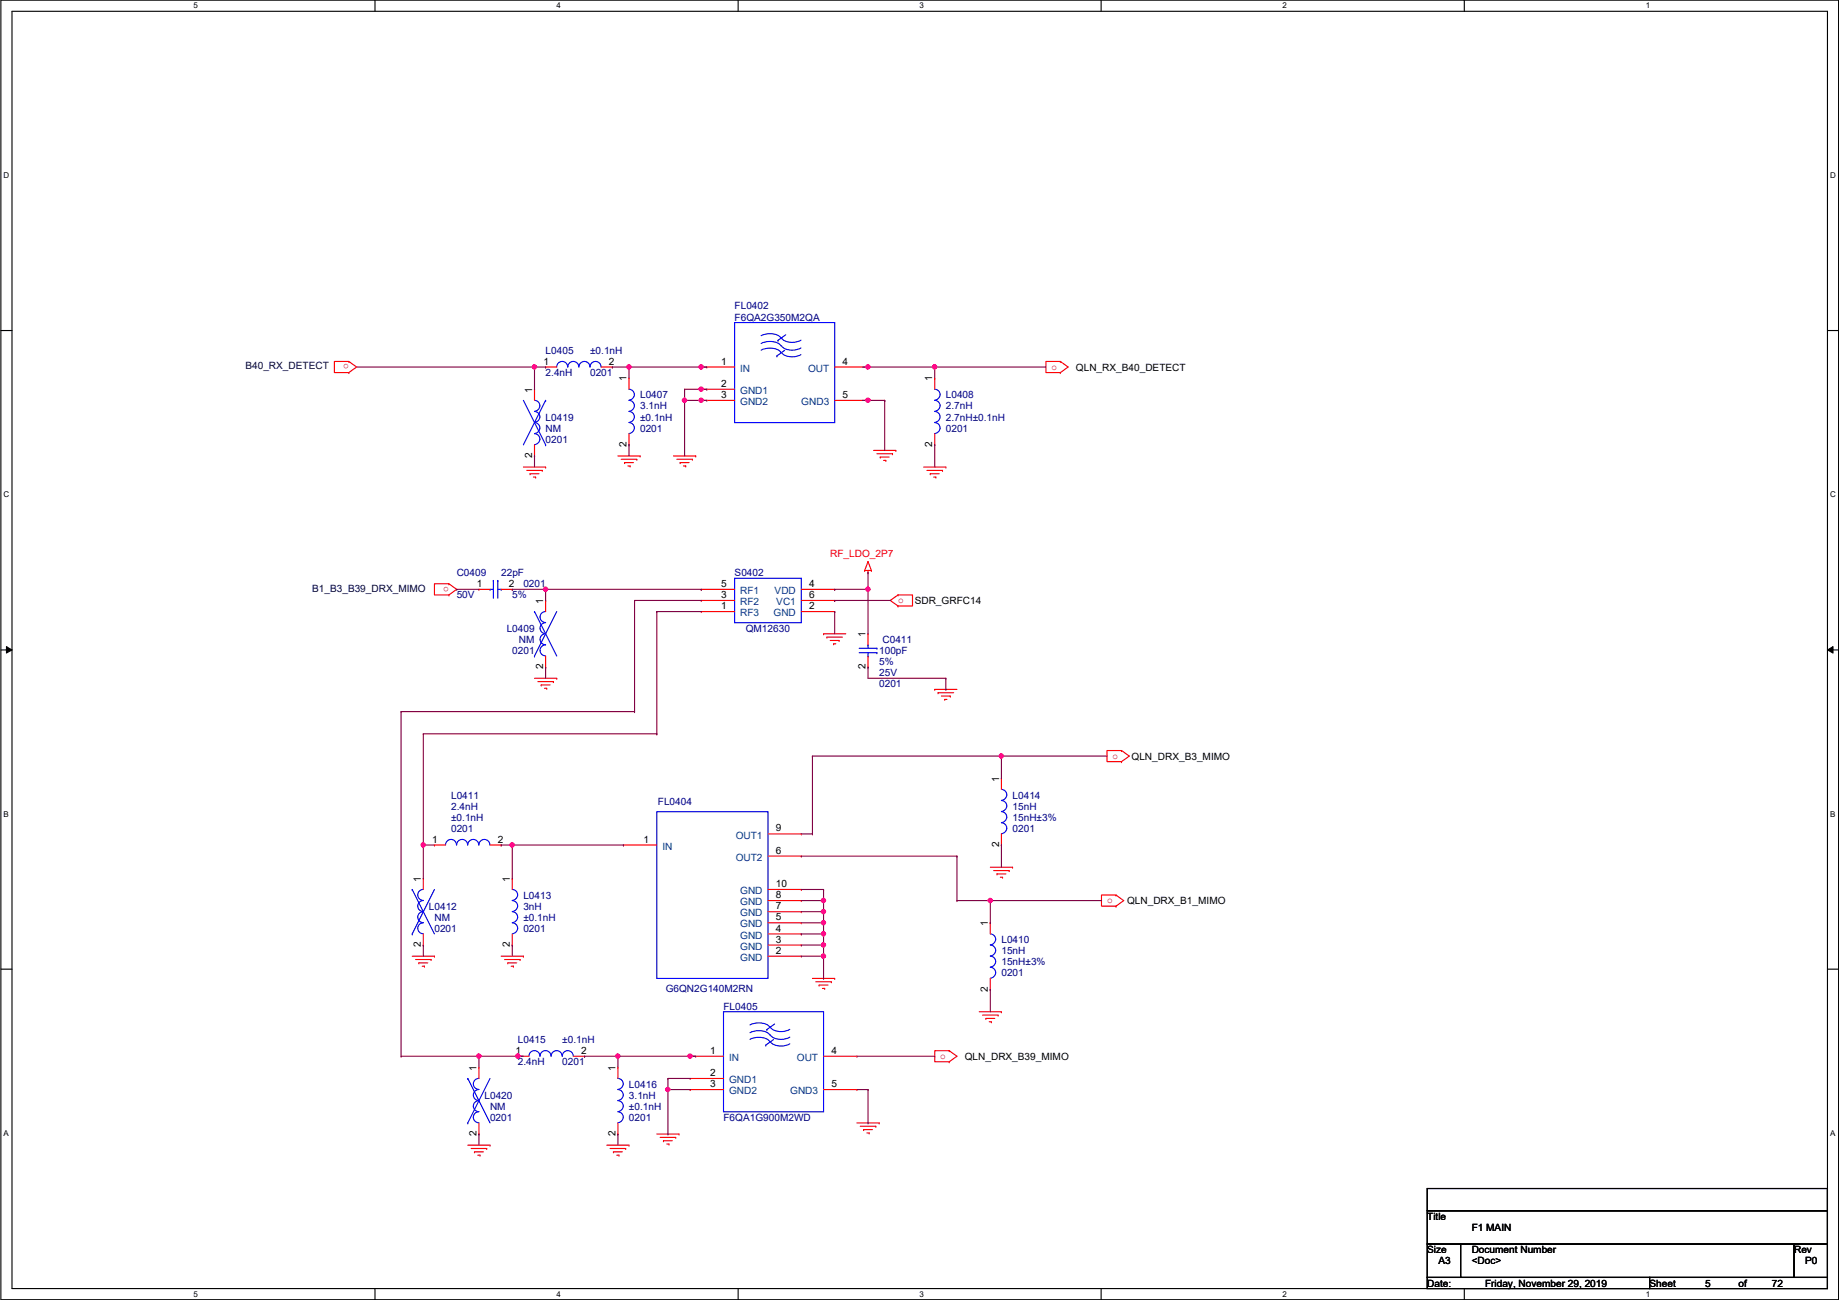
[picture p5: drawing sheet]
<svg xmlns="http://www.w3.org/2000/svg" width="420mm" height="297mm" viewBox="0 0 420 297" stroke-linecap="round" stroke-linejoin="round" font-family="sans-serif">
<path d="M.2 0h419.9v297h-419.9zM2.7 2.6h414.8v291.8h-414.8z" fill="none" stroke="#000" stroke-width=".25"/>
<g fill="#fff">
<path d="M44.2 .3h1v2h-1z"/>
<path d="M44.2 294.7h1v2h-1z"/>
</g>
<path d="M85.7 0v2.6M85.7 294.4v2.6" fill="none" stroke="#000" stroke-width=".25"/>
<g fill="#fff">
<path d="M127.1 .3h1v2h-1z"/>
<path d="M127.1 294.7h1v2h-1z"/>
</g>
<path d="M168.6 0v2.6M168.6 294.4v2.6" fill="none" stroke="#000" stroke-width=".25"/>
<g fill="#fff">
<path d="M210.1 .3h1v2h-1z"/>
<path d="M210.1 294.7h1v2h-1z"/>
</g>
<path d="M251.6 0v2.6M251.6 294.4v2.6" fill="none" stroke="#000" stroke-width=".25"/>
<g fill="#fff">
<path d="M293 .3h1v2h-1z"/>
<path d="M293 294.7h1v2h-1z"/>
</g>
<path d="M334.6 0v2.6M334.6 294.4v2.6" fill="none" stroke="#000" stroke-width=".25"/>
<g fill="#fff">
<path d="M376 .3h1v2h-1z"/>
<path d="M376 294.7h1v2h-1z"/>
<path d="M.8 39h1.3v2h-1.3z"/>
<path d="M418.2 39h1.2v2h-1.2z"/>
<path d="M.8 112h1.3v2h-1.3z"/>
<path d="M418.2 112h1.2v2h-1.2z"/>
</g>
<path d="M.2 75.5h2.5M417.5 75.5h2.6" fill="none" stroke="#000" stroke-width=".25"/>
<g fill="#fff">
<path d="M.8 185h1.2v1.9h-1.2z"/>
<path d="M418.2 185h1.1v1.9h-1.1z"/>
</g>
<path d="M.2 148.5h2.5M417.5 148.5h2.6" fill="none" stroke="#000" stroke-width=".25"/>
<path d="M1.5 147.7l1.2 .8-1.2 .7zM417.5 148.5l1.3-.8v1.5z" fill="#000"/>
<path d="M1.5 147.7l1.2 .8-1.2 .7zM417.5 148.5l1.3-.8v1.5z" fill="none" stroke="#000" stroke-width=".23"/>
<g fill="#fff">
<path d="M.8 257.9h1.2v2h-1.2z"/>
<path d="M418.2 257.9h1.1v2h-1.1z"/>
</g>
<path d="M.2 221.4h2.5M417.5 221.4h2.6M326.1 271.6h91.4v5h-91.4zM326.1 276.6h91.4v7.7h-91.4zM326.1 284.3h7.6v7.6h-7.6zM326.1 291.9h50.8v2.5h-50.8zM333.7 284.3h76.2v7.6h-76.2zM376.9 291.9h40.6v2.5h-40.6zM409.9 284.3h7.6v7.6h-7.6z" fill="none" stroke="#000" stroke-width=".25"/>
<g fill="none" stroke="#f00" stroke-width=".25">
<path d="M79.7 85.1h.1M79.7 82.6h.1M79.7 82.6h-3.3v2.5h3.3M79.7 82.6l1.8 1.3-1.8 1.2M122.1 88.9h.1M122.1 88.9v2.6M124.7 83.9h.1M124.7 83.9h2.5M137.4 83.9h2.5M139.9 83.9h.1M143.7 86.4h.1M143.7 86.4v2.5"/>
<path d="M143.7 99.1v2.5M160.2 88.9h.1M160.2 88.9h7.6M160.2 91.5h.1M160.2 91.5h7.6M160.2 83.9h.1M160.2 83.9h7.6M190.7 91.5h7.6M190.7 83.9h7.6M198.3 91.5h.1M198.3 83.9h.1M213.6 86.4h.1"/>
<path d="M213.6 86.4v2.5M213.6 99.1v2.5M242.3 82.6h.1M242.3 85.1h.1M242.3 82.6h-3.3v2.5h3.3M242.3 82.6l1.7 1.3-1.7 1.2M119.6 106.7h5.1M120.3 107.5h3.6M121.1 108.2h.1M121.1 108.2h2M121.9 109h.5M122.1 104.2h.1"/>
<path d="M122.1 101.6v2.6M122.4 109h.1M123.9 107.5h.1M124.7 106.7h.1M141.2 104.2h5M141.9 104.9h3.6M142.7 105.7h.1M142.7 105.7h2M143.5 106.5h.5M143.7 101.6h.1M144 106.5h.1M145.5 104.9h.1"/>
<path d="M146.2 104.2h.1M153.9 104.2h5M154.6 104.9h3.6M155.4 105.7h.1M155.4 105.7h2M156.2 106.5h.5M156.7 106.5h.1M158.2 104.9h.1M158.9 104.2h.1M199.6 102.9h5.1M200.4 103.7h3.5M201.1 104.4h.1"/>
<path d="M201.1 104.4h2M201.9 105.2h.5M202.4 105.2h.1M203.9 103.7h.1M204.7 102.9h.1M211 106.7h5.1M211.8 107.5h3.5M212.5 108.2h.1M212.5 108.2h2.1M213.3 109h.5M213.6 101.6h.1M213.8 109h.1"/>
<path d="M215.3 107.5h.1M216.1 106.7h.1M102.6 135.9h.1M102.6 133.4h.1M102.6 133.4h-3.3v2.5h3.3M102.6 133.4l1.7 1.3-1.7 1.2M109.4 134.7h.1M109.4 134.7h2.6M114.5 134.7h2.5M117 134.7h.1M124.7 137.2h.1M124.7 137.2v2.5"/>
<path d="M160.2 139.7h.1M160.2 139.7h7.6M160.2 137.2h.1M160.2 137.2h7.6M160.2 134.7h.1M160.2 134.7h7.6M183.1 139.7h7.6M183.1 137.2h7.6M183.1 134.7h7.6M190.7 139.7h.1M190.7 137.2h.1M190.7 134.7h.1"/>
<path d="M197.6 130.3h.1M197.6 130.3h1.5M198.3 130.9h.1M198.3 128.3h.1M198.3 130.3v.6M198.3 128.3l-.7 2M198.3 128.3l.8 2M199.1 130.3h.1M205.2 135.9h.1M205.2 138.5h.1M205.2 135.9h3.3v2.6h-3.3M205.2 135.9l-1.8 1.3 1.8 1.3"/>
<path d="M122.1 155h5.1M122.9 155.7h3.5M123.6 156.5h.1M123.6 156.5h2.1M124.4 157.3h.5M124.7 152.4h.1M124.7 149.9v2.5M124.9 157.3h.1M126.4 155.7h.1M127.2 155h.1M188.2 144.8h.1M188.2 144.8h5"/>
<path d="M188.9 145.6h.1M188.9 145.6h3.6M189.7 146.3h2M190.4 147.1h.1M190.4 147.1h.6M191.7 146.3h.1M198.3 152.4h.1M198.3 149.9v2.5M198.3 144.8h.1M198.3 144.8v2.6M213.6 157.5h.1M213.6 157.5h5"/>
<path d="M214.3 158.3h.1M214.3 158.3h3.6M215.1 159h2M215.8 159.8h.1M215.8 159.8h.6M217.1 159h.1M228.8 177.8h.1M228.8 177.8v2.6M256.2 171.5h.1M256.2 174h.1M256.2 171.5h-3.3v2.5h3.3M256.2 171.5l1.8 1.3-1.8 1.2"/>
<path d="M99.3 193.1h.1M99.3 193.1h2.5M112 193.1h2.5M114.5 193.1h.1M142.4 193.1h.1M142.4 193.1h7.7M175.5 195.6h7.6M175.5 190.5h7.6M183.1 195.6h.1M183.1 190.5h.1M226.3 198.2h5M227 198.9h3.6"/>
<path d="M227.8 199.7h.1M227.8 199.7h2M228.8 193.1h.1M228.8 190.5v2.6M230.6 198.9h.1M231.3 198.2h.1M94.2 218.5h5.1M94.9 219.2h3.6M96.7 215.9h.1M96.7 213.4v2.5M96.7 200.7h.1M96.7 200.7v2.5"/>
<path d="M98.5 219.2h.1M99.3 218.5h.1M114.5 218.5h5.1M115.3 219.2h3.5M117 200.7h.1M117 200.7v2.5M117 215.9h.1M117 213.4v2.5M118.8 219.2h.1M119.6 218.5h.1M175.5 203.2h7.6M175.5 205.8h7.6"/>
<path d="M175.5 208.3h7.6M175.5 210.9h7.6M175.5 213.4h7.6M175.5 215.9h7.6M175.5 218.5h7.6M183.1 203.2h.1M183.1 205.8h.1M183.1 208.3h.1M183.1 210.9h.1M183.1 213.4h.1M183.1 215.9h.1M183.1 218.5h.1"/>
<path d="M226.3 210.9h.1M226.3 210.9v2.5M228.5 200.4h.6M229.1 200.4h.1M255 204.5h.1M255 207.1h.1M255 204.5h-3.3v2.6h3.3M255 204.5l1.7 1.3-1.7 1.3M95.7 220h.1M95.7 220h2M96.5 220.8h.5M97 220.8h.1"/>
<path d="M116 220h.1M116 220h2.1M116.8 220.8h.5M117.3 220.8h.1M185.6 223.6h5.1M186.4 224.3h3.5M187.1 225.1h.1M187.1 225.1h2.1M187.9 225.8h.5M188.4 225.8h.1M189.9 224.3h.1M190.7 223.6h.1"/>
<path d="M223.7 231.2h5.1M224.5 231.9h3.5M225.2 232.7h.1M225.2 232.7h2.1M226 233.5h.5M226.3 226.1h.1M226.3 223.6v2.5M226.5 233.5h.1M228 231.9h.1M228.8 231.2h.1M109.4 259.1h.1M109.4 256.6v2.5"/>
<path d="M109.4 243.9h.1M109.4 243.9v2.5M118.3 241.3h.1M118.3 241.3h2.5M131 241.3h2.5M133.5 241.3h.1M141.2 259.1h.1M141.2 256.6v2.5M141.2 243.9h.1M141.2 243.9v2.5M150.1 259.1h5M150.8 259.9h3.6"/>
<path d="M154.4 259.9h.1M155.1 259.1h.1M157.7 241.3h.1M157.7 241.3h7.6M157.7 249h.1M157.7 249h7.6M157.7 246.4h.1M157.7 246.4h7.6M188.2 241.3h7.6M188.2 249h7.6M195.8 241.3h.1M195.8 256.6h5.1"/>
<path d="M195.8 249h.1M196.5 257.3h3.6M197.3 258.1h.1M197.3 258.1h2M198.1 258.9h.5M198.6 258.9h.1M200.1 257.3h.1M200.9 256.6h.1M216.9 240.1h.1M216.9 242.6h.1M216.9 240.1h-3.3v2.5h3.3M216.9 240.1l1.7 1.2-1.7 1.3"/>
<path d="M106.9 261.7h5.1M107.6 262.4h3.6M108.4 263.2h.1M108.4 263.2h2M109.2 263.9h.5M109.7 263.9h.1M111.2 262.4h.1M112 261.7h.1M138.6 261.7h5.1M139.4 262.4h3.5M140.2 263.2h.1M140.2 263.2h2"/>
<path d="M140.9 263.9h.5M141.4 263.9h.1M142.9 262.4h.1M143.7 261.7h.1M151.6 260.6h.1M151.6 260.6h2M152.3 261.4h.6M152.9 261.4h.1"/>
</g>
<g fill="none" stroke="#00f" stroke-width=".25">
<path d="M167.8 73.7h22.9v22.9h-22.9zM173.9 76.7a4.3 4.3 0 0 1 4.3 .3l.2 .3M173.9 78.5a4.3 4.3 0 0 1 4.3 .3l.2 .2M177.7 77.8h.1M178.6 79a3.6 3.6 0 0 0 4.4 .5M178.6 77.2a3.6 3.6 0 0 0 4.4 .5M179.5 76.5l-1.8 1.3M119.6 91.5l5.1 10.1M122.1 91.5a1.25 1.25 0 0 1 1.2 1.2 1.25 1.25 0 0 1-1.2 1.3M122.1 94a1.25 1.25 0 0 1 1.2 1.3 1.25 1.25 0 0 1-1.2 1.2M122.1 96.6a1.25 1.25 0 0 1 1.2 1.2 1.25 1.25 0 0 1-1.2 1.3M122.1 99.1a1.25 1.25 0 0 1 1.2 1.2 1.25 1.25 0 0 1-1.2 1.3"/>
<path d="M124.7 91.5h.1M124.7 91.5l-5.1 10.1M127.2 83.9a1.25 1.25 0 0 1 1.2-1.3 1.25 1.25 0 0 1 1.3 1.3 1.27 1.27 0 0 1 1.3-1.3 1.27 1.27 0 0 1 1.2 1.3M132.3 83.9a1.25 1.25 0 0 1 1.2-1.3 1.25 1.25 0 0 1 1.3 1.3 1.27 1.27 0 0 1 1.2-1.3 1.27 1.27 0 0 1 1.3 1.3M143.7 88.9a1.25 1.25 0 0 1 1.2 1.3 1.25 1.25 0 0 1-1.2 1.2M143.7 91.5a1.25 1.25 0 0 1 1.2 1.2 1.25 1.25 0 0 1-1.2 1.3M143.7 94a1.25 1.25 0 0 1 1.2 1.3 1.25 1.25 0 0 1-1.2 1.2M143.7 96.6a1.25 1.25 0 0 1 1.2 1.2 1.25 1.25 0 0 1-1.2 1.3M173.9 80a4.3 4.3 0 0 1 4.3 .3l.2 .3M177.5 81.3h.1M178.6 80.5a3.6 3.6 0 0 0 4.4 .5M179.3 80.1l-1.8 1.2"/>
<path d="M213.6 88.9a1.25 1.25 0 0 1 1.2 1.3 1.25 1.25 0 0 1-1.2 1.2M213.6 91.5a1.25 1.25 0 0 1 1.2 1.2 1.25 1.25 0 0 1-1.2 1.3M213.6 94a1.25 1.25 0 0 1 1.2 1.3 1.25 1.25 0 0 1-1.2 1.2M213.6 96.6a1.25 1.25 0 0 1 1.2 1.2 1.25 1.25 0 0 1-1.2 1.3M124.7 101.6h.1M112 134.7h.1M112 134.7h.7M112.7 132.6h.1M112.7 132.6v4.1M113.7 132.6h.1M113.7 132.6v4.1M113.7 134.7h.8"/>
<path d="M114.5 134.7h.1M122.1 139.7h.1M122.1 139.7l5.1 10.2M124.7 139.7a1.25 1.25 0 0 0-1.3 1.3 1.25 1.25 0 0 0 1.3 1.2M127.2 139.7l-5.1 10.2M167.8 132.1h15.3v10.2h-15.3zM122.1 149.9h.1M124.7 142.3a1.25 1.25 0 0 0-1.3 1.2 1.25 1.25 0 0 0 1.3 1.3 1.27 1.27 0 0 0-1.3 1.2 1.27 1.27 0 0 0 1.3 1.3M124.7 147.4a1.25 1.25 0 0 0-1.3 1.2 1.25 1.25 0 0 0 1.3 1.3M196.3 148.1h4.1M196.3 149.1h4.1M198.3 147.4h.1"/>
<path d="M198.3 149.9h.1M198.3 147.4v.7M198.3 149.1v.8M200.4 148.1h.1M200.4 149.1h.1M101.8 193.1a1.25 1.25 0 0 1 1.2-1.3 1.25 1.25 0 0 1 1.3 1.3M104.3 193.1a1.25 1.25 0 0 1 1.3-1.3 1.25 1.25 0 0 1 1.2 1.3M106.9 193.1a1.25 1.25 0 0 1 1.2-1.3 1.25 1.25 0 0 1 1.3 1.3M109.4 193.1a1.25 1.25 0 0 1 1.3-1.3 1.25 1.25 0 0 1 1.2 1.3M150.1 185.5h25.4v38.1h-25.4zM228.8 180.4a1.25 1.25 0 0 1 1.2 1.2 1.25 1.25 0 0 1-1.2 1.3 1.27 1.27 0 0 1 1.2 1.2 1.27 1.27 0 0 1-1.2 1.3M228.8 185.5a1.25 1.25 0 0 1 1.2 1.2 1.25 1.25 0 0 1-1.2 1.3 1.27 1.27 0 0 1 1.2 1.2 1.27 1.27 0 0 1-1.2 1.3"/>
<path d="M94.2 203.2h.1M94.2 213.4h.1M94.2 203.2l5.1 10.2M96.7 203.2a1.25 1.25 0 0 0-1.3 1.3 1.25 1.25 0 0 0 1.3 1.2M96.7 205.8a1.25 1.25 0 0 0-1.3 1.2 1.25 1.25 0 0 0 1.3 1.3M96.7 208.3a1.25 1.25 0 0 0-1.3 1.3 1.25 1.25 0 0 0 1.3 1.2M96.7 210.9a1.25 1.25 0 0 0-1.3 1.2 1.25 1.25 0 0 0 1.3 1.3M99.3 203.2l-5.1 10.2M117 203.2a1.25 1.25 0 0 1 1.3 1.3 1.25 1.25 0 0 1-1.3 1.2M117 205.8a1.25 1.25 0 0 1 1.3 1.2 1.25 1.25 0 0 1-1.3 1.3M117 208.3a1.25 1.25 0 0 1 1.3 1.3 1.25 1.25 0 0 1-1.3 1.2M117 210.9a1.25 1.25 0 0 1 1.3 1.2 1.25 1.25 0 0 1-1.3 1.3"/>
<path d="M226.3 213.4a1.25 1.25 0 0 1 1.2 1.2 1.25 1.25 0 0 1-1.2 1.3M226.3 215.9a1.25 1.25 0 0 1 1.2 1.3 1.25 1.25 0 0 1-1.2 1.2M226.3 218.5a1.25 1.25 0 0 1 1.2 1.2 1.25 1.25 0 0 1-1.2 1.3 1.27 1.27 0 0 1 1.2 1.2 1.27 1.27 0 0 1-1.2 1.3M165.3 231.2h22.9v22.8h-22.9zM171.4 234.2a4.3 4.3 0 0 1 4.3 .3l.2 .2M171.4 237.5a4.3 4.3 0 0 1 4.3 .3l.2 .2M171.4 236a4.3 4.3 0 0 1 4.3 .2l.2 .3M175 238.8h.1M175.2 235.2h.1M176 236.5a3.6 3.6 0 0 0 4.5 .5M176 238a3.6 3.6 0 0 0 4.5 .5M176 234.7a3.6 3.6 0 0 0 4.5 .5"/>
<path d="M176.7 237.5l-1.7 1.3M177 234l-1.8 1.2M106.9 246.4h.1M106.9 256.6h.1M106.9 246.4l5.1 10.2M109.4 246.4a1.25 1.25 0 0 0-1.3 1.3 1.25 1.25 0 0 0 1.3 1.2M109.4 249a1.25 1.25 0 0 0-1.3 1.2 1.25 1.25 0 0 0 1.3 1.3M109.4 251.5a1.25 1.25 0 0 0-1.3 1.2 1.25 1.25 0 0 0 1.3 1.3M109.4 254a1.25 1.25 0 0 0-1.3 1.3 1.25 1.25 0 0 0 1.3 1.2M112 246.4l-5.1 10.2M120.8 241.3a1.25 1.25 0 0 1 1.3-1.2 1.25 1.25 0 0 1 1.2 1.2M123.4 241.3a1.25 1.25 0 0 1 1.2-1.2 1.25 1.25 0 0 1 1.3 1.2"/>
<path d="M125.9 241.3a1.25 1.25 0 0 1 1.3-1.2 1.25 1.25 0 0 1 1.2 1.2M128.5 241.3a1.25 1.25 0 0 1 1.2-1.2 1.25 1.25 0 0 1 1.3 1.2M141.2 246.4a1.25 1.25 0 0 1 1.2 1.3 1.25 1.25 0 0 1-1.2 1.2M141.2 249a1.25 1.25 0 0 1 1.2 1.2 1.25 1.25 0 0 1-1.2 1.3M141.2 251.5a1.25 1.25 0 0 1 1.2 1.2 1.25 1.25 0 0 1-1.2 1.3M141.2 254a1.25 1.25 0 0 1 1.2 1.3 1.25 1.25 0 0 1-1.2 1.2"/>
</g>
<path d="M81.5 83.9h40.6M122.1 83.9h.1" fill="none" stroke="#800040" stroke-width=".25"/>
<circle cx="122.1" cy="83.8" r=".49" fill="#f0f"/>
<circle cx="122.1" cy="83.8" r=".49" fill="none" stroke="#f0f" stroke-width=".25"/>
<path d="M139.9 83.9h.1M139.9 83.9h20.3M160.2 83.9h.1" fill="none" stroke="#800040" stroke-width=".25"/>
<circle cx="143.7" cy="83.8" r=".49" fill="#f0f"/>
<circle cx="143.7" cy="83.8" r=".49" fill="none" stroke="#f0f" stroke-width=".25"/>
<circle cx="160.2" cy="83.8" r=".49" fill="#f0f"/>
<circle cx="160.2" cy="83.8" r=".49" fill="none" stroke="#f0f" stroke-width=".25"/>
<path d="M143.7 83.9h.1M143.7 83.9v2.5M156.4 88.9h3.8M160.2 88.9h.1M197 83.9h1.3M198.3 83.9h.1" fill="none" stroke="#800040" stroke-width=".25"/>
<circle cx="160.2" cy="88.9" r=".49" fill="#f0f"/>
<circle cx="160.2" cy="88.9" r=".49" fill="none" stroke="#f0f" stroke-width=".25"/>
<path d="M156.4 88.9h.1M156.4 91.5h.1M156.4 88.9v15.3M156.4 91.5h3.8M160.2 91.5h.1" fill="none" stroke="#800040" stroke-width=".25"/>
<circle cx="156.4" cy="91.5" r=".49" fill="#f0f"/>
<circle cx="156.4" cy="91.5" r=".49" fill="none" stroke="#f0f" stroke-width=".25"/>
<circle cx="160.2" cy="91.5" r=".49" fill="#f0f"/>
<circle cx="160.2" cy="91.5" r=".49" fill="none" stroke="#f0f" stroke-width=".25"/>
<path d="M143.7 101.6h.1M143.7 101.6v2.6M213.6 101.6h.1M213.6 101.6v5.1M198.3 130.9h.1M198.3 130.9v3.8" fill="none" stroke="#800040" stroke-width=".25"/>
<circle cx="198.3" cy="134.6" r=".49" fill="#f0f"/>
<circle cx="198.3" cy="134.6" r=".49" fill="none" stroke="#f0f" stroke-width=".25"/>
<path d="M104.3 134.7h.1M104.3 134.7h5.1M117 134.7h.1M117 134.7h43.2M160.2 134.7h.1" fill="none" stroke="#800040" stroke-width=".25"/>
<circle cx="124.6" cy="134.6" r=".49" fill="#f0f"/>
<circle cx="124.6" cy="134.6" r=".49" fill="none" stroke="#f0f" stroke-width=".25"/>
<g fill="none" stroke="#800040" stroke-width=".25">
<path d="M124.7 134.7h.1M124.7 134.7v2.5M145 137.2h.1M145 137.2h15.2M145 137.2v25.4M150.1 139.7h.1M150.1 139.7v28M150.1 139.7h10.1M190.7 134.7h.1M190.7 137.2h.1M190.7 139.7h.1M190.7 134.7h7.6"/>
<path d="M190.7 137.2h12.7M190.7 139.7v5.1M198.3 134.7h.1M198.3 134.7v10.1M124.7 152.4h.1M124.7 152.4v2.6M198.3 152.4h.1M198.3 152.4v2.6M91.6 162.6h.1M91.6 162.6v78.7M91.6 162.6h53.4M96.7 167.7h.1"/>
<path d="M96.7 167.7v25.4M145 162.6h.1M150.1 167.7h.1M91.6 241.3h.1"/>
</g>
<circle cx="96.7" cy="193.1" r=".49" fill="#f0f"/>
<circle cx="96.7" cy="193.1" r=".49" fill="none" stroke="#f0f" stroke-width=".25"/>
<g fill="none" stroke="#800040" stroke-width=".25">
<path d="M96.7 167.7h53.4M150.1 167.7h.1M228.8 172.8h.1M228.8 172.8h24.1M228.8 172.8v5M96.7 193.1h.1M96.7 193.1v7.6M96.7 193.1h2.6M114.5 193.1h.1M114.5 193.1h2.5M117 193.1h.1M117 193.1v7.6"/>
<path d="M228.8 193.1h.1M228.8 193.1v5.1M96.7 215.9h.1M96.7 215.9v2.6M117 215.9h.1M117 215.9v2.6M226.3 226.1h.1M226.3 226.1v5.1M91.6 241.3h17.8M109.4 241.3h.1"/>
</g>
<circle cx="109.4" cy="241.3" r=".49" fill="#f0f"/>
<circle cx="109.4" cy="241.3" r=".49" fill="none" stroke="#f0f" stroke-width=".25"/>
<path d="M118.3 241.3h.1M118.3 241.3h1.3M133.5 241.3h.1M133.5 241.3h7.7" fill="none" stroke="#800040" stroke-width=".25"/>
<circle cx="141.1" cy="241.3" r=".49" fill="#f0f"/>
<circle cx="141.1" cy="241.3" r=".49" fill="none" stroke="#f0f" stroke-width=".25"/>
<path d="M141.2 241.3h.1M141.2 241.3v2.6M141.2 241.3h16.5M157.7 241.3h.1" fill="none" stroke="#800040" stroke-width=".25"/>
<circle cx="157.7" cy="241.3" r=".49" fill="#f0f"/>
<circle cx="157.7" cy="241.3" r=".49" fill="none" stroke="#f0f" stroke-width=".25"/>
<g fill="none" stroke="#800040" stroke-width=".25">
<path d="M122.1 83.9h.1M122.1 83.9v5M122.1 83.9h2.6M124.7 83.9h.1M122.1 104.2h.1M122.1 104.2v2.5M226.3 205.8h.1M226.3 205.8h25.4M109.4 259.1h.1M109.4 241.3h.1M109.4 241.3h8.9M109.4 241.3v2.6"/>
<path d="M109.4 259.1v2.6M118.3 241.3h.1M141.2 259.1h.1M141.2 259.1v2.6M152.6 259.1h.1M152.6 249v10.1M195.8 241.3h17.8M213.6 241.3h.1"/>
</g>
<circle cx="118.3" cy="241.3" r=".49" fill="#f0f"/>
<circle cx="118.3" cy="241.3" r=".49" fill="none" stroke="#f0f" stroke-width=".25"/>
<path d="M197 91.5h1.3M198.3 91.5h.1M202.1 91.5h.1M202.1 91.5v11.4M213.6 83.9h.1M213.6 83.9v2.5M213.6 83.9h25.4" fill="none" stroke="#800040" stroke-width=".25"/>
<circle cx="198.3" cy="91.5" r=".49" fill="#f0f"/>
<circle cx="198.3" cy="91.5" r=".49" fill="none" stroke="#f0f" stroke-width=".25"/>
<path d="M160.2 88.9h1.3M160.2 83.9h1.3M160.2 91.5h1.3M161.5 88.9h.1M161.5 83.9h.1M161.5 91.5h.1M198.3 83.9h15.3M213.6 83.9h.1" fill="none" stroke="#800040" stroke-width=".25"/>
<circle cx="198.3" cy="83.8" r=".49" fill="#f0f"/>
<circle cx="198.3" cy="83.8" r=".49" fill="none" stroke="#f0f" stroke-width=".25"/>
<circle cx="213.5" cy="83.8" r=".49" fill="#f0f"/>
<circle cx="213.5" cy="83.8" r=".49" fill="none" stroke="#f0f" stroke-width=".25"/>
<path d="M198.3 91.5h3.8M202.1 91.5h.1M152.6 249h.1M152.6 249h5.1" fill="none" stroke="#800040" stroke-width=".25"/>
<circle cx="152.6" cy="248.9" r=".49" fill="#f0f"/>
<circle cx="152.6" cy="248.9" r=".49" fill="none" stroke="#f0f" stroke-width=".25"/>
<g fill="none" stroke="#800040" stroke-width=".25">
<path d="M198.3 155h17.8M216.1 155h.1M216.1 157.5h.1M216.1 155v2.5M185.6 172.8h43.2M228.8 172.8h.1M152.6 246.4h.1M152.6 249h.1M152.6 246.4h5.1M152.6 246.4v2.6M157.7 241.3h1.2M158.9 241.3h.1"/>
<path d="M195.8 249h2.5M198.3 249h.1M198.3 256.6h.1M198.3 249v7.6"/>
</g>
<circle cx="228.8" cy="172.7" r=".49" fill="#f0f"/>
<circle cx="228.8" cy="172.7" r=".49" fill="none" stroke="#f0f" stroke-width=".25"/>
<path d="M185.6 172.8h.1M185.6 172.8v17.7M183.1 190.5h2.5M183.1 195.6h35.5M185.6 190.5h.1M218.6 195.6h.1M218.6 195.6v10.2M218.6 205.8h.1M218.6 205.8h7.7M226.3 205.8h.1M226.3 210.9h.1M226.3 205.8v5.1" fill="none" stroke="#800040" stroke-width=".25"/>
<circle cx="226.2" cy="205.8" r=".49" fill="#f0f"/>
<circle cx="226.2" cy="205.8" r=".49" fill="none" stroke="#f0f" stroke-width=".25"/>
<path d="M183.1 218.5h5.1M188.2 218.5h.1" fill="none" stroke="#800040" stroke-width=".25"/>
<circle cx="188.1" cy="218.5" r=".49" fill="#f0f"/>
<circle cx="188.1" cy="218.5" r=".49" fill="none" stroke="#f0f" stroke-width=".25"/>
<path d="M183.1 215.9h5.1M188.2 215.9h.1M188.2 218.5v5.1M188.2 223.6h.1" fill="none" stroke="#800040" stroke-width=".25"/>
<circle cx="188.1" cy="215.9" r=".49" fill="#f0f"/>
<circle cx="188.1" cy="215.9" r=".49" fill="none" stroke="#f0f" stroke-width=".25"/>
<path d="M183.1 213.4h.1M183.1 213.4h5.1M188.2 218.5h.1M188.2 213.4h.1M188.2 213.4v5.1" fill="none" stroke="#800040" stroke-width=".25"/>
<circle cx="188.1" cy="213.4" r=".49" fill="#f0f"/>
<circle cx="188.1" cy="213.4" r=".49" fill="none" stroke="#f0f" stroke-width=".25"/>
<path d="M183.1 210.9h5.1M188.2 210.9h.1" fill="none" stroke="#800040" stroke-width=".25"/>
<circle cx="188.1" cy="210.8" r=".49" fill="#f0f"/>
<circle cx="188.1" cy="210.8" r=".49" fill="none" stroke="#f0f" stroke-width=".25"/>
<path d="M183.1 208.3h5.1M183.1 205.8h5.1M188.2 213.4h.1M188.2 208.3h.1M188.2 210.9h.1M188.2 205.8h.1M188.2 205.8v7.6" fill="none" stroke="#800040" stroke-width=".25"/>
<circle cx="188.1" cy="205.8" r=".49" fill="#f0f"/>
<circle cx="188.1" cy="205.8" r=".49" fill="none" stroke="#f0f" stroke-width=".25"/>
<circle cx="188.1" cy="208.3" r=".49" fill="#f0f"/>
<circle cx="188.1" cy="208.3" r=".49" fill="none" stroke="#f0f" stroke-width=".25"/>
<path d="M117 193.1h25.4M142.4 193.1h.1M183.1 203.2h5.1M188.2 203.2h.1M188.2 205.8h.1M188.2 203.2v2.6" fill="none" stroke="#800040" stroke-width=".25"/>
<circle cx="117" cy="193.1" r=".49" fill="#f0f"/>
<circle cx="117" cy="193.1" r=".49" fill="none" stroke="#f0f" stroke-width=".25"/>
<circle cx="122.1" cy="83.8" r=".49" fill="#f0f"/>
<circle cx="122.1" cy="83.8" r=".49" fill="none" stroke="#f0f" stroke-width=".25"/>
<circle cx="143.7" cy="83.8" r=".49" fill="#f0f"/>
<circle cx="143.7" cy="83.8" r=".49" fill="none" stroke="#f0f" stroke-width=".25"/>
<circle cx="160.2" cy="83.8" r=".49" fill="#f0f"/>
<circle cx="160.2" cy="83.8" r=".49" fill="none" stroke="#f0f" stroke-width=".25"/>
<circle cx="160.2" cy="88.9" r=".49" fill="#f0f"/>
<circle cx="160.2" cy="88.9" r=".49" fill="none" stroke="#f0f" stroke-width=".25"/>
<circle cx="156.4" cy="91.5" r=".49" fill="#f0f"/>
<circle cx="156.4" cy="91.5" r=".49" fill="none" stroke="#f0f" stroke-width=".25"/>
<circle cx="160.2" cy="91.5" r=".49" fill="#f0f"/>
<circle cx="160.2" cy="91.5" r=".49" fill="none" stroke="#f0f" stroke-width=".25"/>
<circle cx="198.3" cy="134.6" r=".49" fill="#f0f"/>
<circle cx="198.3" cy="134.6" r=".49" fill="none" stroke="#f0f" stroke-width=".25"/>
<circle cx="124.6" cy="134.6" r=".49" fill="#f0f"/>
<circle cx="124.6" cy="134.6" r=".49" fill="none" stroke="#f0f" stroke-width=".25"/>
<circle cx="96.7" cy="193.1" r=".49" fill="#f0f"/>
<circle cx="96.7" cy="193.1" r=".49" fill="none" stroke="#f0f" stroke-width=".25"/>
<circle cx="109.4" cy="241.3" r=".49" fill="#f0f"/>
<circle cx="109.4" cy="241.3" r=".49" fill="none" stroke="#f0f" stroke-width=".25"/>
<circle cx="141.1" cy="241.3" r=".49" fill="#f0f"/>
<circle cx="141.1" cy="241.3" r=".49" fill="none" stroke="#f0f" stroke-width=".25"/>
<circle cx="157.7" cy="241.3" r=".49" fill="#f0f"/>
<circle cx="157.7" cy="241.3" r=".49" fill="none" stroke="#f0f" stroke-width=".25"/>
<circle cx="118.3" cy="241.3" r=".49" fill="#f0f"/>
<circle cx="118.3" cy="241.3" r=".49" fill="none" stroke="#f0f" stroke-width=".25"/>
<circle cx="198.3" cy="91.5" r=".49" fill="#f0f"/>
<circle cx="198.3" cy="91.5" r=".49" fill="none" stroke="#f0f" stroke-width=".25"/>
<circle cx="198.3" cy="83.8" r=".49" fill="#f0f"/>
<circle cx="198.3" cy="83.8" r=".49" fill="none" stroke="#f0f" stroke-width=".25"/>
<circle cx="213.5" cy="83.8" r=".49" fill="#f0f"/>
<circle cx="213.5" cy="83.8" r=".49" fill="none" stroke="#f0f" stroke-width=".25"/>
<circle cx="152.6" cy="248.9" r=".49" fill="#f0f"/>
<circle cx="152.6" cy="248.9" r=".49" fill="none" stroke="#f0f" stroke-width=".25"/>
<circle cx="228.8" cy="172.7" r=".49" fill="#f0f"/>
<circle cx="228.8" cy="172.7" r=".49" fill="none" stroke="#f0f" stroke-width=".25"/>
<circle cx="226.2" cy="205.8" r=".49" fill="#f0f"/>
<circle cx="226.2" cy="205.8" r=".49" fill="none" stroke="#f0f" stroke-width=".25"/>
<circle cx="188.1" cy="218.5" r=".49" fill="#f0f"/>
<circle cx="188.1" cy="218.5" r=".49" fill="none" stroke="#f0f" stroke-width=".25"/>
<circle cx="188.1" cy="215.9" r=".49" fill="#f0f"/>
<circle cx="188.1" cy="215.9" r=".49" fill="none" stroke="#f0f" stroke-width=".25"/>
<circle cx="188.1" cy="213.4" r=".49" fill="#f0f"/>
<circle cx="188.1" cy="213.4" r=".49" fill="none" stroke="#f0f" stroke-width=".25"/>
<circle cx="188.1" cy="210.8" r=".49" fill="#f0f"/>
<circle cx="188.1" cy="210.8" r=".49" fill="none" stroke="#f0f" stroke-width=".25"/>
<circle cx="188.1" cy="205.8" r=".49" fill="#f0f"/>
<circle cx="188.1" cy="205.8" r=".49" fill="none" stroke="#f0f" stroke-width=".25"/>
<circle cx="188.1" cy="208.3" r=".49" fill="#f0f"/>
<circle cx="188.1" cy="208.3" r=".49" fill="none" stroke="#f0f" stroke-width=".25"/>
<circle cx="117" cy="193.1" r=".49" fill="#f0f"/>
<circle cx="117" cy="193.1" r=".49" fill="none" stroke="#f0f" stroke-width=".25"/>
<g font-size="2.3" fill="#000080">
<text x="167.8" y="70.7">FL0402</text>
<text x="167.8" y="73.2">F6QA2G350M2QA</text>
<text x="124.7" y="80.9">L0405</text>
<text x="134.8" y="80.9">±0.1nH</text>
<text x="124.7" y="85.9">2.4nH</text>
<text x="134.8" y="85.9">0201</text>
<text x="146.2" y="91">L0407</text>
<text x="146.2" y="93.6">3.1nH</text>
<text x="216.1" y="91">L0408</text>
<text x="216.1" y="93.6">2.7nH</text>
<text x="124.7" y="96.1">L0419</text>
<text x="124.7" y="98.6">NM</text>
<text x="124.7" y="101.2">0201</text>
<text x="146.2" y="96.1">±0.1nH</text>
<text x="146.2" y="98.6">0201</text>
<text x="216.1" y="96.1">2.7nH±0.1nH</text>
<text x="216.1" y="98.6">0201</text>
<text x="104.3" y="131.7">C0409</text>
<text x="114.5" y="131.7">22pF</text>
<text x="167.8" y="131.7">S0402</text>
<text x="104.3" y="136.7">50V</text>
<text x="117" y="136.7">5%</text>
<text x="119.6" y="134.2">0201</text>
<text x="115.8" y="144.4">L0409</text>
<text x="117" y="149.4">0201</text>
<text x="118.6" y="146.9">NM</text>
<text x="170.4" y="144.4">QM12630</text>
<text x="200.9" y="149.4">100pF</text>
<text x="201.6" y="146.9">C0411</text>
<text x="200.9" y="154.5">25V</text>
<text x="200.9" y="152">5%</text>
<text x="200.9" y="157.1">0201</text>
<text x="103.1" y="182.5">L0411</text>
<text x="103.1" y="185">2.4nH</text>
<text x="150.3" y="184">FL0404</text>
<text x="231.3" y="182.5">L0414</text>
<text x="231.3" y="185">15nH</text>
<text x="103.1" y="187.5">±0.1nH</text>
<text x="103.1" y="190.1">0201</text>
<text x="231.3" y="187.5">15nH±3%</text>
<text x="231.3" y="190.1">0201</text>
<text x="98" y="207.9">L0412</text>
<text x="119.6" y="205.3">L0413</text>
<text x="119.6" y="207.9">3nH</text>
<text x="99.3" y="210.4">NM</text>
<text x="99.3" y="212.9">0201</text>
<text x="119.6" y="210.4">±0.1nH</text>
<text x="119.6" y="212.9">0201</text>
<text x="228.8" y="215.5">L0410</text>
<text x="228.8" y="218">15nH</text>
<text x="228.8" y="220.6">15nH±3%</text>
<text x="152.1" y="226.7">G6QN2G140M2RN</text>
<text x="228.8" y="223.1">0201</text>
<text x="165.3" y="230.7">FL0405</text>
<text x="118.3" y="238.3">L0415</text>
<text x="128.5" y="238.3">±0.1nH</text>
<text x="118.3" y="243.4">2.4nH</text>
<text x="128.5" y="243.4">0201</text>
<text x="110.7" y="251">L0420</text>
<text x="143.7" y="248.5">L0416</text>
<text x="143.7" y="251">3.1nH</text>
<text x="112" y="253.6">NM</text>
<text x="112" y="256.1">0201</text>
<text x="143.7" y="253.6">±0.1nH</text>
<text x="143.7" y="256.1">0201</text>
<text x="165.3" y="256.1">F6QA1G900M2WD</text>
</g>
<g font-size="2.3" fill="#f00">
<text x="79.7" y="83.2" transform="rotate(180 79.7 83.2)">o</text>
<text x="240.2" y="84.5">o</text>
<text x="189.7" y="127.3">RF_LDO_2P7</text>
<text x="102.6" y="134" transform="rotate(180 102.6 134)">o</text>
<text x="205.2" y="137.8">o</text>
<text x="254.2" y="173.4">o</text>
<text x="252.9" y="206.4">o</text>
<text x="214.8" y="241.9">o</text>
</g>
<g font-size="2.3">
<text x="124.1" y="83.3">1</text>
<text x="139.1" y="83.3">2</text>
<text x="164.8" y="83.3">1</text>
<text x="192.5" y="83.3">4</text>
<text x="121.6" y="89.7" transform="rotate(-90 121.6 89.7)">1</text>
<text x="143.2" y="87.2" transform="rotate(-90 143.2 87.2)">1</text>
<text x="164.8" y="88.4">2</text>
<text x="213" y="87.2" transform="rotate(-90 213 87.2)">1</text>
<text x="245.8" y="84.7">QLN_RX_B40_DETECT</text>
<text x="164.8" y="90.9">3</text>
<text x="192.5" y="90.9">5</text>
<text x="121.6" y="104.7" transform="rotate(-90 121.6 104.7)">2</text>
<text x="143.2" y="102.1" transform="rotate(-90 143.2 102.1)">2</text>
<text x="213" y="102.1" transform="rotate(-90 213 102.1)">2</text>
<text x="108.9" y="134.1">1</text>
<text x="116.3" y="134.1">2</text>
<text x="124.1" y="138" transform="rotate(-90 124.1 138)">1</text>
<text x="164.8" y="136.7">3</text>
<text x="164.8" y="134.1">5</text>
<text x="184.9" y="136.6">6</text>
<text x="184.9" y="134.1">4</text>
<text x="164.8" y="139.2">1</text>
<text x="184.9" y="139.2">2</text>
<text x="209" y="138">SDR_GRFC14</text>
<text x="197.8" y="145.6" transform="rotate(-90 197.8 145.6)">1</text>
<text x="124.1" y="152.9" transform="rotate(-90 124.1 152.9)">2</text>
<text x="197.8" y="152.9" transform="rotate(-90 197.8 152.9)">2</text>
<text x="258.5" y="173.6">QLN_DRX_B3_MIMO</text>
<text x="228.2" y="178.6" transform="rotate(-90 228.2 178.6)">1</text>
<text x="177.2" y="190">9</text>
<text x="98.8" y="192.5">1</text>
<text x="113.7" y="192.5">2</text>
<text x="147" y="192.5">1</text>
<text x="177.2" y="195.1">6</text>
<text x="228.2" y="193.6" transform="rotate(-90 228.2 193.6)">2</text>
<text x="96.2" y="201.5" transform="rotate(-90 96.2 201.5)">1</text>
<text x="116.5" y="201.5" transform="rotate(-90 116.5 201.5)">1</text>
<text x="177.2" y="202.7">10</text>
<text x="177.2" y="205.2">8</text>
<text x="177.2" y="207.8">7</text>
<text x="257.5" y="206.6">QLN_DRX_B1_MIMO</text>
<text x="177.2" y="210.3">5</text>
<text x="177.2" y="212.8">4</text>
<text x="177.2" y="215.4">3</text>
<text x="225.7" y="211.6" transform="rotate(-90 225.7 211.6)">1</text>
<text x="96.2" y="216.4" transform="rotate(-90 96.2 216.4)">2</text>
<text x="116.5" y="216.5" transform="rotate(-90 116.5 216.5)">2</text>
<text x="177.2" y="217.9">2</text>
<text x="225.7" y="226.6" transform="rotate(-90 225.7 226.6)">2</text>
<text x="108.9" y="244.6" transform="rotate(-90 108.9 244.6)">1</text>
<text x="117.8" y="240.8">1</text>
<text x="132.8" y="240.8">2</text>
<text x="140.6" y="244.6" transform="rotate(-90 140.6 244.6)">1</text>
<text x="162.3" y="240.8">1</text>
<text x="162.3" y="245.9">2</text>
<text x="189.9" y="240.8">4</text>
<text x="220.4" y="242.1">QLN_DRX_B39_MIMO</text>
<text x="162.3" y="248.4">3</text>
<text x="189.9" y="248.4">5</text>
<text x="108.9" y="259.6" transform="rotate(-90 108.9 259.6)">2</text>
<text x="140.6" y="259.6" transform="rotate(-90 140.6 259.6)">2</text>
<text x="326.1" y="278.7">Title</text>
<text x="336.2" y="281.3">F1 MAIN</text>
<text x="326.1" y="286.3">Size</text>
<text x="336.2" y="286.3">Document Number</text>
<text x="409.9" y="286.3">Rev</text>
<text x="326.1" y="294">Date:</text>
<text x="328.6" y="288.9">A3</text>
<text x="336.2" y="288.9">&lt;Doc&gt;</text>
<text x="339.3" y="294">Friday, November 29, 2019</text>
<text x="376.9" y="294">Sheet</text>
<text x="389.6" y="294">5</text>
<text x="397.2" y="294">of</text>
<text x="404.8" y="294">72</text>
<text x="412.4" y="288.9">P0</text>
</g>
<g font-size="2.3" fill="#000040">
<text x="56.1" y="84.4">B40_RX_DETECT</text>
<text x="71.3" y="135.2">B1_B3_B39_DRX_MIMO</text>
</g>
<g font-size="2.3" fill="#004080">
<text x="169.1" y="84.9">IN</text>
<text x="184.6" y="84.9">OUT</text>
<text x="169.1" y="90">GND1</text>
<text x="169.1" y="92.5">GND2</text>
<text x="183.1" y="92.5">GND3</text>
<text x="169.1" y="135.7">RF1</text>
<text x="177" y="135.7">VDD</text>
<text x="169.1" y="140.8">RF3</text>
<text x="169.1" y="138.3">RF2</text>
<text x="176.7" y="140.8">GND</text>
<text x="177.4" y="138.3">VC1</text>
<text x="168.1" y="191.6">OUT1</text>
<text x="151.3" y="194.1">IN</text>
<text x="168.1" y="196.7">OUT2</text>
<text x="169.1" y="204.3">GND</text>
<text x="169.1" y="206.8">GND</text>
<text x="169.1" y="209.4">GND</text>
<text x="169.1" y="211.9">GND</text>
<text x="169.1" y="214.5">GND</text>
<text x="169.1" y="217">GND</text>
<text x="169.1" y="219.5">GND</text>
<text x="166.6" y="242.4">IN</text>
<text x="182.1" y="242.4">OUT</text>
<text x="166.6" y="250">GND2</text>
<text x="166.6" y="247.5">GND1</text>
<text x="180.5" y="250">GND3</text>
</g>
<g font-size="1.8">
<text x="44.2" y="1.9">5</text>
<text x="127.1" y="1.9">4</text>
<text x="210.1" y="1.9">3</text>
<text x="293" y="1.9">2</text>
<text x="376" y="1.9">1</text>
<text x=".8" y="40.6">D</text>
<text x="418.2" y="40.6">D</text>
<text x=".8" y="113.6">C</text>
<text x="418.2" y="113.6">C</text>
<text x=".8" y="186.6">B</text>
<text x="418.2" y="186.6">B</text>
<text x=".8" y="259.5">A</text>
<text x="418.2" y="259.5">A</text>
<text x="44.2" y="296.3">5</text>
<text x="127.1" y="296.3">4</text>
<text x="210.1" y="296.3">3</text>
<text x="293" y="296.3">2</text>
<text x="376" y="296.3">1</text>
</g>
</svg>
